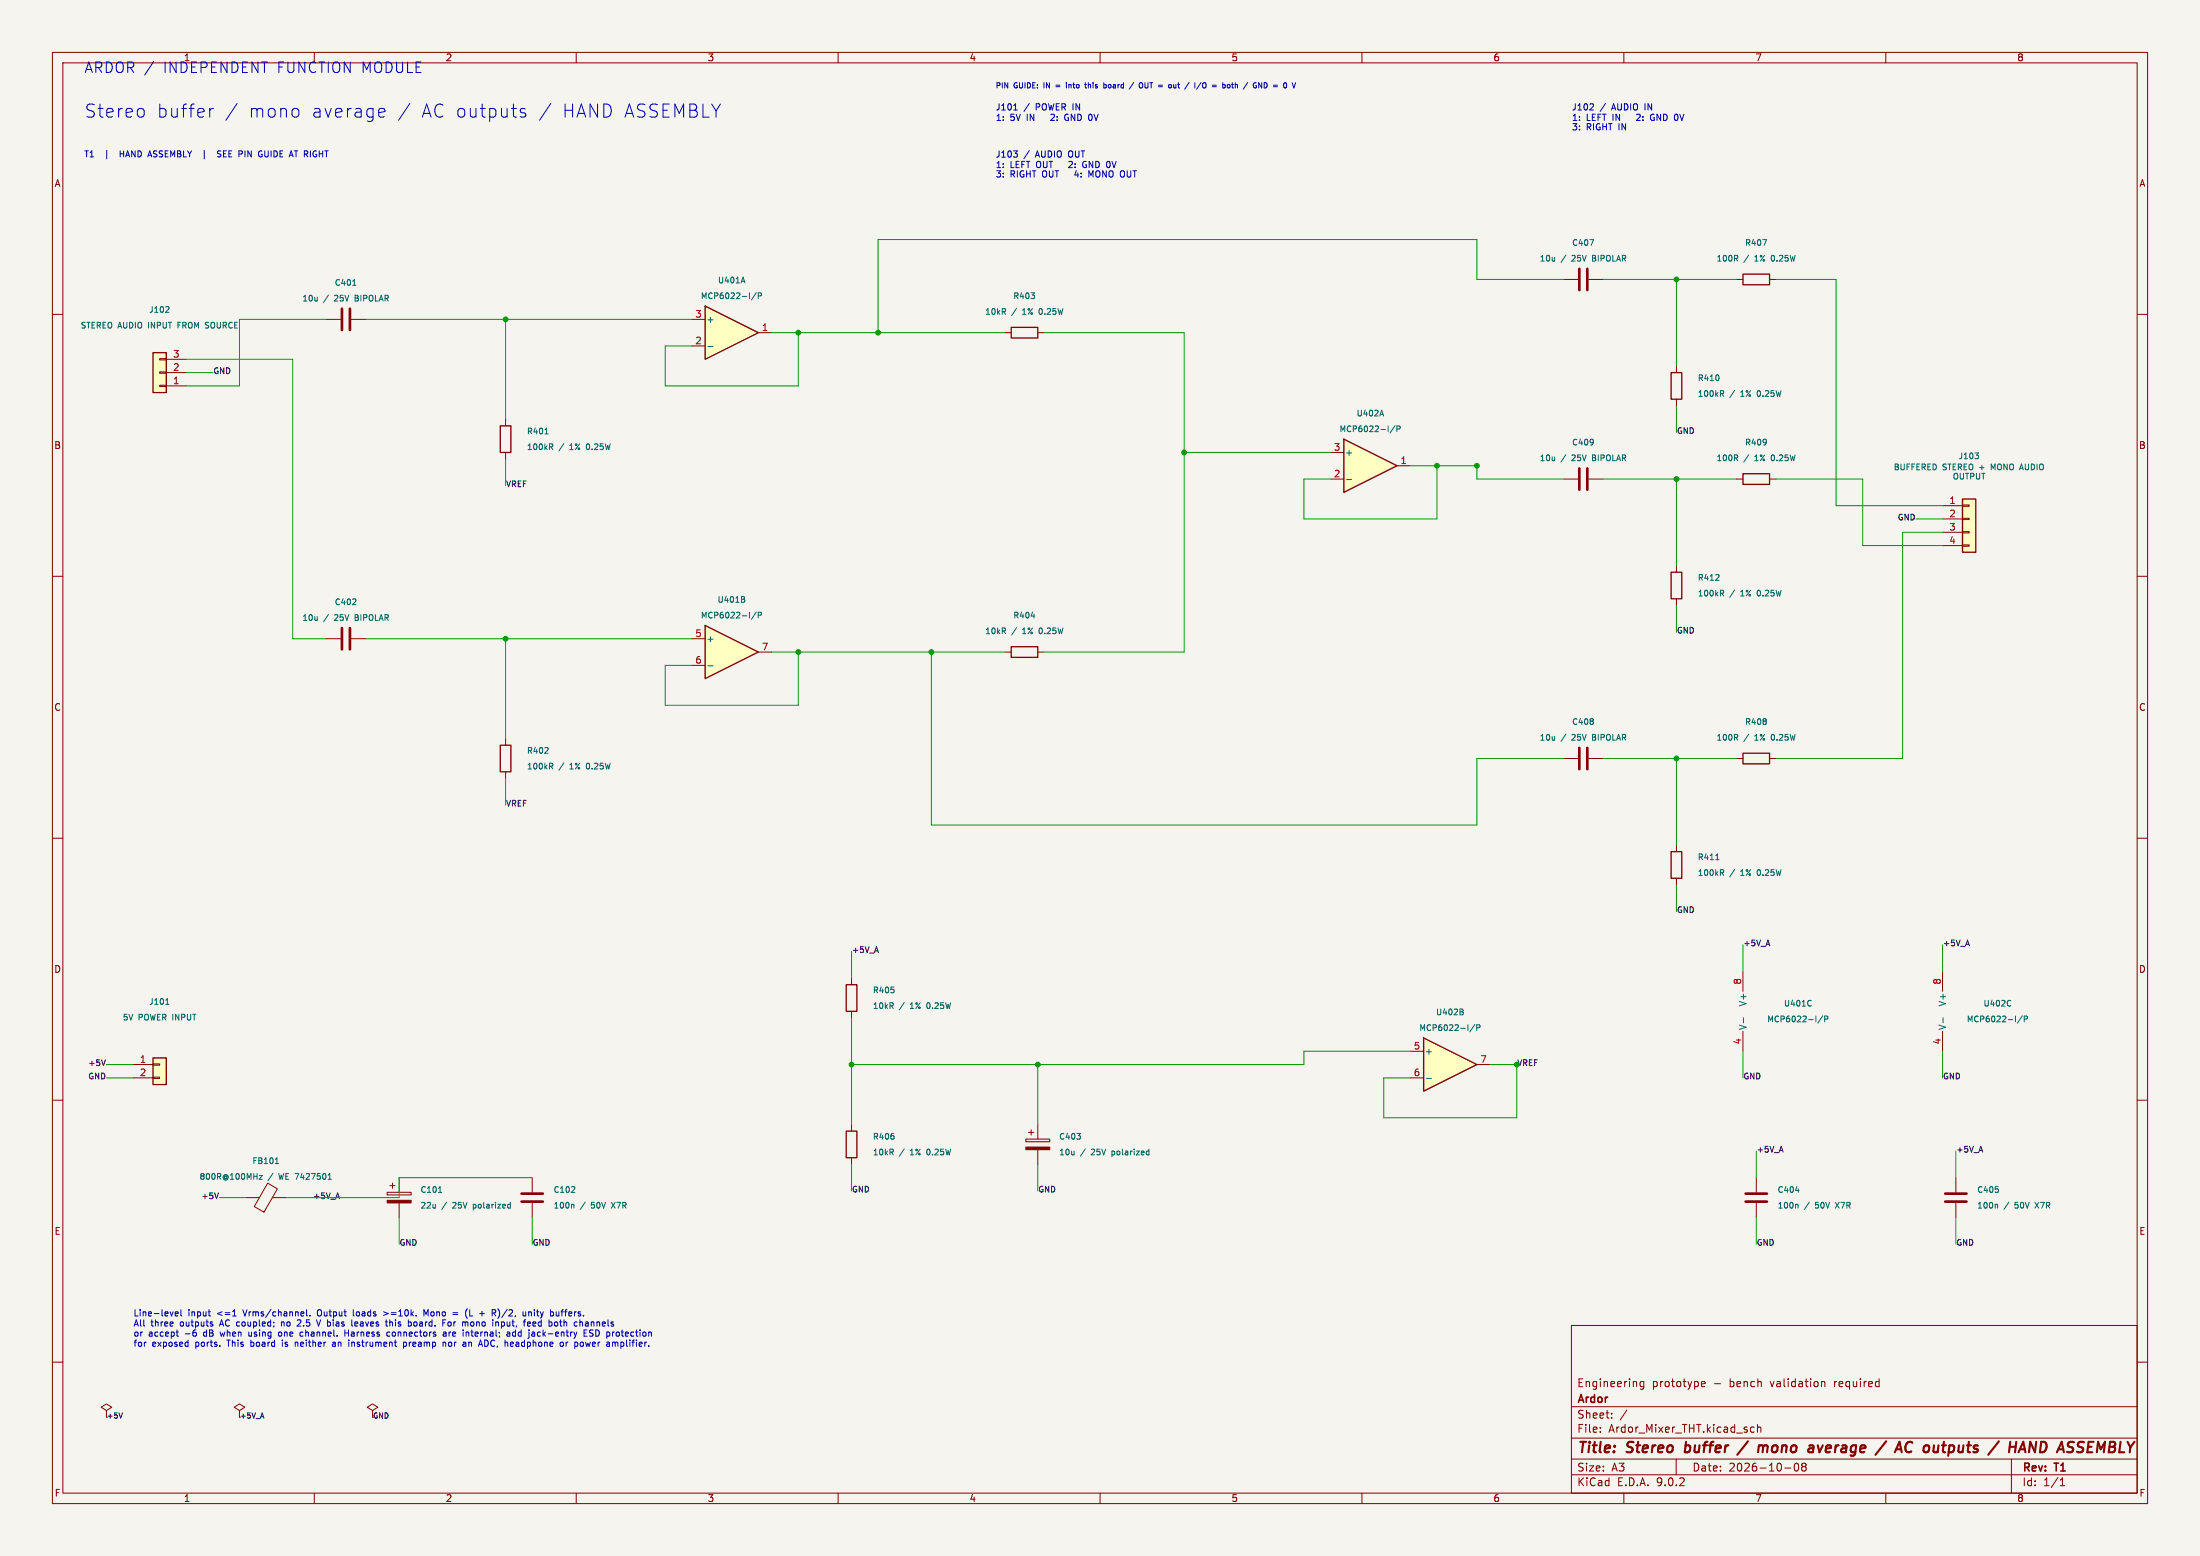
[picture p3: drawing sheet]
<svg xmlns="http://www.w3.org/2000/svg" width="420mm" height="297mm" viewBox="0 0 420 297" stroke-linecap="round" stroke-linejoin="round" font-family="sans-serif">
<path d="M0 0h420v297h-420z" fill="#f5f4ef" stroke="#f5f4ef" stroke-width=".19"/>
<g fill="none" stroke="#840000" stroke-width=".19">
<path d="M10 10h400v277h-400zM12 12h396v273h-396zM60 10v2M110 10v2M160 10v2M210 10v2M260 10v2M310 10v2M360 10v2M10 60h2M408 60h2M10 110h2"/>
<path d="M408 110h2M10 160h2M408 160h2M370.8 185.4v3.8M370.8 196.9v3.8M10 210h2M195.8 217.4h4.6v.5h-4.6zM196.3 216.2h1.1M196.8 215.6v1.1M198.1 214.6v2.8M198.1 219.5v2.7M408 210h2"/>
<path d="M101.6 224.8v2.8M101.6 229.6v2.8M300 253h108v32h-108zM10 260h2M300 278.5h108M300 274.5h108M300 268.5h108M305.5 273.2v.2M305.5 272.5v.1M307.7 270.5v.2M307.7 269.8v.1M310.6 269.1l-1.3 1.9"/>
<path d="M313.8 263.7v1.2l-.3 .3-.3-.1M313.8 263.8l-.4-.1-.3 .3 .1 .6h.6M320 278.5v3M324.8 264.2l.7-.2-.1-.2-.4-.1-.2 .2 .1 .7h.5M334.9 272.5l-.5-.1-.2 .3 .1 .6h.6M335.5 272.5l.2-.1 .4 .1 .1 .9M335.5 271.9v1.5M342.7 279.4l.2-.1a.8 .8 0 0 1 .5 .7 .8 .8 0 0 1-.5 .8l-.2-.2-.2-.4zM344.2 279.9l-.3-.3 .3-.3 .5 .1 .1 .2-.3 .3M344.2 279.9l-.3 .3 .1 .4 .2 .2 .5-.1 .1-.2-.1-.4-.2-.2M344.2 279.9h.3M347.7 263.8l.2-.1 .4 .1 .1 .9"/>
<path d="M347.7 263.7v1M384 278.5v6.5M408 260h2M60 285v2M110 285v2M160 285v2M210 285v2M260 285v2M300 281.5h108M310 285v2M340.7 280.2h1.2M360 285v2"/>
<path d="M393.3 283.6h.9M393.3 282.5l.4-.4v1.5"/>
</g>
<g fill="none" stroke="#840000" stroke-width=".4">
<path d="M321.6 277.1l.2 .1M321.9 275.2l-.3 2M333.7 275.1l-2 2.6M335.9 276l.5-.1 .2 .3M336.6 276.2l-.1 1M337.4 276a.5 .5 0 0 0-.8 .2M347 275.9l.3 1.3 .7-1.3M360.1 275.1l-2.1 2.6M364.7 275.2l.4 .2M364.9 277l-.4 .2M383.7 276.2h1.1M384.9 275.2l-.2 2"/>
<path d="M388.7 275.2l-.2 2M390.2 275.2h-.5l-.3 2 .8-.1"/>
</g>
<g fill="none" stroke="#006464" stroke-width=".19">
<path d="M370.9 194.3v.9M383.7 190.9l.2 .1M383.9 191.9l-.2 .1M386.1 193.9l-1 1.4M386.4 194.5h.6v-.5l-.6-.1v1.1M205.6 216.3h.6l-.3 .5M206.2 216.9v.4M219.2 219.7l.1 .1M219.3 219.3v1.1M109 227.6h.7M109.4 229.9l.2 .1v.6M109.7 226.6v.4"/>
<path d="M219.3 220.4h-.1"/>
</g>
<path d="M195.8 218.9h4.6v.6h-4.6z" fill="#840000" stroke="#840000" stroke-width=".19"/>
<path d="M99.6 227.8h4M99.6 229.4h4" fill="none" stroke="#840000" stroke-width=".51"/>
<path d="M271.8 198.1l10.1 5.1-10.1 5.1z" fill="#ffffc2"/>
<path d="M271.8 198.1l10.1 5.1-10.1 5.1z" fill="none" stroke="#840000" stroke-width=".25"/>
<path d="M269.2 200.7h2.6M269.2 205.7h2.6M281.9 203.2h2.6" fill="none" stroke="#840000" stroke-width=".19"/>
<path d="M279.1 193.1l.2 .2-.2 .4M279.2 192.7l.1 .1-.1 .3M281.5 195.5l-.9 1.5M281.9 196.2l.5-.1 .1-.4-.6-.1v1.1M272.3 205.8h1" fill="none" stroke="#006464" stroke-width=".19"/>
<path d="M374.6 95.3h2.6v10.1h-2.6z" fill="#ffffc2"/>
<path d="M374.6 95.3h2.6v10.1h-2.6z" fill="none" stroke="#840000" stroke-width=".25"/>
<g fill="none" stroke="#840000" stroke-width=".19">
<path d="M370.8 96.5h3.8M370.8 99.1h3.8M374.6 96.4h1.3v.2h-1.3zM374.6 98.9h1.3v.3h-1.3zM370.8 101.6h3.8M370.8 104.1h3.8M374.6 101.5h1.3v.2h-1.3zM374.6 104h1.3v.3h-1.3zM73.9 227.6h4.6v.5h-4.6zM74.4 226.3h1M74.9 225.8v1M76.2 224.8v2.8"/>
<path d="M76.2 229.6v2.8"/>
</g>
<g fill="none" stroke="#006464" stroke-width=".19">
<path d="M361.8 89.1h.4M362.2 89.1l.2 .1M362.2 89.1l.2-.2-.1-.2-.5-.1v1.1M362.9 88.6v.9M363.5 88.6v.9M364.1 89.1h.3M364.6 88.6h-.5v1.1M365 89.1h.4M365.5 88.6h-.5v1.1M365.9 89.1h.4M366.5 88.6h-.6v1.1M366.9 89.2l.6-.1v-.4l-.6-.1v1.1"/>
<path d="M367.2 89.2l.4 .5M368 89.1h.4M368.6 88.6h-.6v1.1M369.7 89.2l-.1-.5-.6-.1v1.1M371.5 88.6h-.4l-.2 .2 .1 .2 .4 .2M371.9 88.6h.6M372.2 88.6v1.1M372.9 89.1h.3M373.2 91.4h.4M373.4 88.6h-.5v1.1M373.9 89.2l.5-.1v-.4l-.5-.1v1.1M374.1 89.2l.4 .5"/>
<path d="M374.3 91.4h.4M375 89.1h.3M375.2 90.3h.6M375.5 88.6h-.5v1.1M375.5 90.3v1.1M376.1 88.6h.1a.37 .37 0 0 1 .4 .3v.4a.37 .37 0 0 1-.3 .4 .37 .37 0 0 1-.4-.4zM376.2 90.9h.5l.1-.4-.6-.2v1.1M377 86.5h.7l-.4 .4M377.3 90.3v.9l.2 .2 .4-.2v-.9M377.6 86.9l.1 .2-.1 .4M377.9 89.3h.9M378.3 90.3h.6"/>
<path d="M378.4 88.8v.9M378.6 90.3v1.1M380.1 89.7v-1.1l.4 .8 .4-.8v1.1M381.5 88.6h.1a.37 .37 0 0 1 .5 .3v.4a.37 .37 0 0 1-.4 .4 .37 .37 0 0 1-.4-.4zM383.2 88.6v1.1l-.7-1.1v1.1M383.8 88.6h.1a.37 .37 0 0 1 .5 .3v.4a.37 .37 0 0 1-.4 .4 .37 .37 0 0 1-.4-.4zM385.5 89.7l.4-1.1 .4 1.1M385.6 89.4h.6M386.6 88.6v.9l.2 .2 .5-.2v-.9M387.8 88.6a.56 .56 0 0 1 .6 .5 .56 .56 0 0 1-.6 .6zM388.9 88.6v1.1M389.5 88.6h.1a.37 .37 0 0 1 .5 .3v.4a.37 .37 0 0 1-.4 .4 .37 .37 0 0 1-.3-.4z"/>
<path d="M83.7 227.6h.6M97.3 229.9h.1M97.4 229.5v1.1M97.4 230.5l-.1 .1"/>
</g>
<path d="M73.9 229.1h4.6v.5h-4.6z" fill="#840000" stroke="#840000" stroke-width=".19"/>
<path d="M134.6 119.4l10.2 5.1-10.2 5z" fill="#ffffc2"/>
<path d="M332.7 90.4h5.1v2.1h-5.1zM134.6 119.4l10.2 5.1-10.2 5zM193 123.4h5.1v2.1h-5.1z" fill="none" stroke="#840000" stroke-width=".25"/>
<path d="M298.4 53.3h2.8M303.3 53.3h2.8M331.5 91.4h1.2M337.8 91.4h1.3M132.1 121.9h2.5M132.1 127h2.5M144.8 124.5h2.5M191.8 124.5h1.2M198.1 124.5h1.3M332.7 185.4v3.8M332.7 196.9v3.8" fill="none" stroke="#840000" stroke-width=".19"/>
<g fill="none" stroke="#006464" stroke-width=".19">
<path d="M303.5 45.7h.7l-.4 1.1M331.4 87.4l.3 .5M331.7 86.9v.4M337.1 83.9v.8M337.2 84.3l-.1 .1M141.9 114.4l.3 .2-.2 .4M142 113.9l.1 .2-.1 .2M144.4 116.8l-1 1.4M144.8 117.4h.5v-.4l-.5-.1v1.1M196.9 117.6h.6M135.1 127.1h1M332.8 194.3v.9"/>
<path d="M345.6 190.9l.2 .1M345.8 191.9l-.2 .1M348 193.9l-1 1.4M348.3 194.5h.6v-.5l-.6-.1v1.1"/>
</g>
<path d="M301.5 51.3v4.1M303 51.3v4.1" fill="none" stroke="#840000" stroke-width=".51"/>
<path d="M29.2 67.3h2.5v7.6h-2.5z" fill="#ffffc2"/>
<path d="M332.7 52.3h5.1v2.1h-5.1zM29.2 67.3h2.5v7.6h-2.5zM319 71.1h2.1v5.1h-2.1z" fill="none" stroke="#840000" stroke-width=".25"/>
<path d="M331.5 53.3h1.2M337.8 53.3h1.3M30.5 73.5h1.2v.3h-1.2zM30.5 71h1.2v.2h-1.2zM30.5 68.5h1.2v.2h-1.2zM31.7 73.7h3.9M31.7 71.1h3.9M31.7 68.6h3.9M320 69.9v1.2M320 76.2v1.3M373.4 224.8v2.8M373.4 229.6v2.8" fill="none" stroke="#840000" stroke-width=".19"/>
<path d="M32.1 58.5l.2 .2-.1 .3-.6 .6h.7M331.4 49.3l.3 .5M331.7 48.8v.4M336.5 45.7h.7l-.4 1.1M328.1 71.8v.7M328.7 75.1l.4 .6M328.9 74.6l.2 .2-.2 .3M381.2 229.9l.2 .1v.6M381.5 227v.5" fill="none" stroke="#006464" stroke-width=".19"/>
<path d="M371.3 227.8h4.1M371.3 229.4h4.1" fill="none" stroke="#840000" stroke-width=".51"/>
<path d="M256.5 83.8l10.2 5.1-10.2 5.1z" fill="#ffffc2"/>
<path d="M193 62.5h5.1v2h-5.1zM256.5 83.8l10.2 5.1-10.2 5.1zM319 109.2h2.1v5.1h-2.1zM332.7 143.8h5.1v2h-5.1zM319 162.6h2.1v5h-2.1zM161.5 215.9h2.1v5.1h-2.1z" fill="none" stroke="#840000" stroke-width=".25"/>
<g fill="none" stroke="#840000" stroke-width=".19">
<path d="M191.8 63.5h1.2M198.1 63.5h1.3M254 86.4h2.5M254 91.4h2.5M266.7 88.9h2.5M298.4 91.4h2.8M303.3 91.4h2.8M320 108v1.2M320 114.3v1.3M62.2 121.9h2.8M67.1 121.9h2.7M331.5 144.8h1.2"/>
<path d="M337.8 144.8h1.3M320 161.3v1.3M320 167.6v1.3M162.6 214.6v1.3M162.6 221v1.2M335.3 224.8v2.8M335.3 229.6v2.8M71.1 269.2l1-.6-1-.6-1 .6 1 .6v1.3"/>
</g>
<g fill="none" stroke="#006464" stroke-width=".19">
<path d="M196.8 55.9h.7l-.4 .4M197.4 56.4v.5M263.8 78.3l.3 1.1M257.1 91.5h.9M266.3 81.2l-.9 1.5M266.7 81.9l.5-.1 .1-.4-.6-.1v1.1M304.1 83.9v.8M304.2 84.3l-.1 .1M67.3 115.4h.7M67.9 114.4v.4M327.5 110.8h.7M328.1 109.8v.3"/>
<path d="M328.7 113.2l.4 .6M328.9 112.7l.2 .2-.2 .3M337.1 137.3v.2M337.1 137.8v.4M331.4 140.8l.3 .5M331.7 140.3v.4M327.5 164.1h.7M328.7 166.6l.4 .5M328.9 166l.2 .2-.2 .4M170.6 216.9v.4M342.8 227.2h.7M343.1 229.9l.2 .1v.6"/>
</g>
<path d="M301.5 89.4v4.1M303 89.4v4.1M65.3 119.9v4.1M66.8 119.9v4.1M333.2 227.8h4.1M333.2 229.4h4.1" fill="none" stroke="#840000" stroke-width=".51"/>
<path d="M29.2 201.9h2.5v5.1h-2.5z" fill="#ffffc2"/>
<path d="M95.5 81.3h2v5.1h-2zM95.5 142.2h2v5.1h-2zM161.5 188h2.1v5h-2.1zM29.2 201.9h2.5v5.1h-2.5z" fill="none" stroke="#840000" stroke-width=".25"/>
<g fill="none" stroke="#840000" stroke-width=".19">
<path d="M62.2 61h2.8M67.1 61h2.7M96.5 80v1.3M96.5 86.4v1.2M96.5 141v1.2M96.5 147.3v1.3M298.4 144.8h2.8M303.3 144.8h2.8M162.6 186.7v1.3M162.6 193v1.3M25.4 203.2h3.8M25.4 205.7h3.8"/>
<path d="M29.2 203.1h1.3v.2h-1.3zM29.2 205.6h1.3v.3h-1.3zM20.3 269.2l1-.6-1-.6-1 .6 1 .6v1.3M45.7 269.2l1-.6-1-.6-1 .6 1 .6v1.3"/>
</g>
<g fill="none" stroke="#006464" stroke-width=".19">
<path d="M67.3 54.5h.7M104 82.8h.6M105.2 85.3l.3 .5M105.3 84.7l.2 .2-.2 .4M304.1 137.3v.2M304.1 137.8v.4M104 143.8h.6M104.6 142.8v.4M105.2 146.3l.3 .5M105.3 145.7l.2 .2-.2 .4M31.6 191.7h.7M31.8 190.8l.1-.2v1.1"/>
<path d="M170.6 188.9v.5"/>
</g>
<path d="M65.3 58.9v4.1M66.8 58.9v4.1M301.5 142.7v4.1M303 142.7v4.1" fill="none" stroke="#840000" stroke-width=".51"/>
<path d="M134.6 58.4l10.2 5.1-10.2 5.1z" fill="#ffffc2"/>
<path d="M134.6 58.4l10.2 5.1-10.2 5.1z" fill="none" stroke="#840000" stroke-width=".25"/>
<path d="M132.1 61h2.5M132.1 66h2.5M144.8 63.5h2.5M47 228.6h2.5M51.1 225.8l1.9 1.1-2.6 4.5-1.9-1.1zM52 228.6h2.6" fill="none" stroke="#840000" stroke-width=".19"/>
<path d="M141.8 52.9l.4 1.1M144.4 55.8l-1 1.5M144.8 56.5l.5-.1v-.4l-.5-.1v1.1M135.1 66.1h1M49.5 224.4h.6l-.6 .7h.6M52.6 222.1h.6M52.8 221.2l.1-.2v1.1M62.6 225.1h.7M62.8 224.2l.2-.2v1.1" fill="none" stroke="#006464" stroke-width=".19"/>
<path d="M20.1 202.3l-.4 1.1M41.7 227.7l-.4 1.1M23.4 269.7l-.4 1" fill="none" stroke="#0f0f0f" stroke-width=".19"/>
<g fill="none" stroke="#009600" stroke-width=".19">
<path d="M298.4 53.3h-16.5v-7.6h-114.3v17.8M306.1 53.3h25.4M320 53.3v16.6M339.1 53.3h11.4v43.2h20.3M35.6 71.1h5M35.6 68.6h20.3v53.3h6.3M62.2 61h-16.5v12.7h-10.1M69.8 61h62.3M96.5 61v19M147.3 63.5h44.5M152.4 63.5v10.2h-25.4v-7.7h5.1M199.4 63.5h26.7v61h-26.7"/>
<path d="M320 77.5v5.1M96.5 87.6v5.1M226.1 86.4h27.9M269.2 88.9h12.7v2.5h16.5M274.3 88.9v10.2h-25.4v-7.7h5.1M306.1 91.4h25.4M320 91.4v16.6M339.1 91.4h16.5v12.7h15.2M365.8 99.1h5M320 115.6v5.1M370.8 101.6h-7.6v43.2h-24.1M69.8 121.9h62.3"/>
<path d="M96.5 121.9v19.1M147.3 124.5h44.5M152.4 124.5v10.1h-25.4v-7.6h5.1M177.8 124.5v33h104.1v-12.7h16.5M96.5 148.6v5.1M306.1 144.8h25.4M320 144.8v16.5M320 168.9v5.1M162.6 181.6v5.1M162.6 194.3v20.3M332.7 180.3v5.1M370.8 180.3v5.1"/>
<path d="M20.3 203.2h5.1M20.3 205.7h5.1M198.1 203.2v11.4M269.2 200.7h-20.3v2.5h-86.3M284.5 203.2h5.1v10.2h-25.4v-7.7h5M332.7 200.7v5M335.3 219.7v5.1M370.8 200.7v5M373.4 219.7v5.1M41.9 228.6h5.1M76.2 232.4v5.1M101.6 224.8h-25.4v3.8h-21.6"/>
<path d="M101.6 232.4v5.1M162.6 222.2v5.1M198.1 222.2v5.1M335.3 232.4v5.1M373.4 232.4v5.1"/>
</g>
<g fill="none" stroke="#0000c2" stroke-width=".19">
<path d="M29.3 11.7l-1.7 2.6M45.3 19.7l-2.2 3.3M78.2 19.7l-2.1 3.3M105.1 19.7l-2.1 3.3M201.6 16.3h.7M201.6 16.6h.7M203.6 15.8v.1M203.6 16.1v.7M207.1 16.1h.3M207.2 15.8v.8l.2 .2M210.7 16.2l.3-.1 .2 .2-.1 .4h-.4M216.4 15.7l-.8 1.3"/>
<path d="M218 15.8l.1 .3-.1 .6M218.6 15.8v.8l.4 .2M224.5 16.1v.7M224.5 16.7l-.2 .1M224.8 16.1h.4M227 15.7l-.9 1.3M228.1 15.8v1M229.6 15.9l.4-.1 .2 .3-.1 .6-.3 .1-.2-.2M233.4 16.2l.3-.1 .2 .2-.1 .4h-.4M233.4 15.8v1M234.3 16.2h.5M235.1 16.1h.4"/>
<path d="M235.2 15.8v.8M235.8 16.2h.4v.6M235.8 15.8v1M239.7 16.4h.2v.3l-.2 .1M239.7 15.8h.1M240.3 16.8v-1l.6 1M241.9 16v.6M304.1 19.9l.1 .4-.7 .7h.7M22.9 28.8v1.1M22.9 29.3h.7M27.3 20.8l.2 .4v.7l-.2 .3M39 28.7v1.6"/>
<path d="M40 20.7v1.7M40.7 20.7a.64 .64 0 0 0-.7 .5M42.2 28.9l-.5-.1-.2 .2 .1 .3 .5 .2v.3l-.6 .1M42.7 29.3h.3M43.2 28.8h-.5v1.1h.5M50.6 29.8l.5 .1M56.9 20.9l.2 .3-.2 .9M72.6 20.7l.8 .1 .1 .5-1.2 .2M73.4 22.2l-.8 .2M100.3 20.8l-.6-.1-.4 .4 .1 .3 .9 .2 .1 .3-.1 .3-.3 .2-.7-.2M193.5 28.8h.7l-.4 .5M193.5 21h.7"/>
<path d="M194.1 29.3l.1 .2-.1 .4M201.2 22.3l-.6 .7h.7M203.4 22a.62 .62 0 0 0 .4 1M204.7 31.3l-.7 .7h.7M205.5 32.5l-.3 .9h.7M206.8 31a.62 .62 0 0 0 .4 1M208.7 32.6l-.4 .9-.4-.9v1.2M313.1 22.3l-.7 .7h.7M315.2 22a.62 .62 0 0 0 .4 1M33 250.4l-.2 .8M33.4 250.8l.6-.1v-.3h-.4l-.2 .2 .1 .5h.5M33.6 254.3h.5"/>
<path d="M33.8 254.9l.3 .2M34.5 250v1l.2 .2M35.8 256.2h.1M35.9 255.8v1.2M35.9 256.9l-.1 .1M37.4 254.4l.1 .4-.1 .2M39.7 250.4h.5M40.1 251.2h.1M40.5 252.7l.1 .2-.1 .2M40.5 252.3l.1 .1M42 254.3l.2 .8M44.4 251.2h.7"/>
<path d="M44.6 250.2l.2-.2v1.2M47.5 254.3v.6l.3 .2M53.7 254.3h-.3l-.2 .2 .1 .5h.4M53.7 252.3v.8M53.9 256.2v.8M54.1 252.3l-.4 .1M56.4 256.2v.8M56.8 256.2l-.4 .1M57.4 254.3h.4M57.4 255h.4M57.4 252.4l-.7 .7h.7M57.8 250.4l.2 .3-.6 .1"/>
<path d="M58 251.1l-.2 .1M58.5 250v1l.2 .2M59.2 251.1v.1M60.4 251.9l.4 1.2 .4-1.2M60.6 250.2v.8M63.5 256.2h.5v.8M64 256.5l-.6 .2 .2 .3 .4-.1M65.8 253.9v1.2M65.8 254.4h.7M66.5 253.9v1.2M66.6 255.8v.1M67.2 256.2v.8"/>
<path d="M67.4 250v1l.2 .2M67.5 256.2l-.3 .1M68.3 252.5l-.2-.2-.4 .2 .1 .6h.4M68.3 252.6l-.6 .1M73.2 250.4l.9 .3-.9 .4M73.9 254.9l.5 .1M74.4 254.3l-.5 .1M74.4 252.4h.5v.7M74.4 251.9v1.2M75 254.3l-.1 .2 .1 .5M77 256.2h.4l.2 .2-.1 .5h-.5M77 256.2v1.2"/>
<path d="M79.5 252.4l-.3-.1-.2 .2 .1 .6h.4M81.7 250l-.4 .8-.4-.8v1.2M84.6 254.3h.5l.1 .8M84.8 256.2l.3 .2v.6M85.2 254.5l-.6 .3 .2 .3 .4-.1M85.6 252.4l.3-.1 .2 .2v.4l-.2 .2-.4-.2zM85.7 254.3v.8M86 254.3l-.3 .2M86 256.2l-.4 .2 .1 .5 .3 .1M86.5 250.6h.9M86.5 250.9h.9M89.2 249.8l-.3 .8"/>
<path d="M89.3 254.3l.2 .1v.7M89.5 256.2v.8M89.7 250v1.2h.5M89.9 254.3h.5M90 256.2l-.5 .1M90.1 252.3l-.3 .2v.4l.3 .2h.3M91.3 257l.4-1.2 .4 1.2M92.5 255.8v1.2l.5-.1 .2-.4M93.2 256.1v.2M94.6 250.2l-.2-.2h-.4v1.2M95 249.8a1.38 1.38 0 0 1 0 1.8M95.7 252.3v1.2"/>
<path d="M96.2 252.4l.1 .1M96.3 252.9l-.2 .2h-.4M96.8 254.9l.1 .2 .4-.1M97.3 254.5l-.5 .3M97.3 254.4v.7M97.9 254.4v.5l.5 .1M98.4 253.9v1.2M100.4 251.1l-.4 .1M100.4 250.4v.8M100.9 250.5l.5-.1v.8M100.9 250.4v.8M101.2 252.4l.1 .2-.6 .1"/>
<path d="M101.7 252.5l.1 .6h.4M102.3 252.5v.1l-.6 .1M102.8 254.3l-.2 .2v.3l.2 .3M106.2 250.4v.7h.5M106.7 250.4v.8M106.8 252.3h.5M107 251.9v1l.3 .2M108.1 256.2v.8M108.1 256.3v.1M111.5 254.4h.4M111.8 256.2l.2 .8 .2-.6M111.8 252.4h.4l.1 .7"/>
<path d="M112.1 253.9h-.6v1.2h.6M112.3 252.6l-.6 .2 .2 .3h.4M112.5 254.1l.1 .3 .6 .3-.2 .4-.5-.1M118 256.4v.6"/>
</g>
<g fill="#009600" stroke="#009600" stroke-width=".19">
<circle cx="96.5" cy="121.9" r=".46"/>
<circle cx="96.5" cy="61" r=".46"/>
<circle cx="152.4" cy="63.5" r=".46"/>
<circle cx="167.6" cy="63.5" r=".46"/>
<circle cx="152.4" cy="124.5" r=".46"/>
<circle cx="177.8" cy="124.5" r=".46"/>
<circle cx="320" cy="91.4" r=".46"/>
<circle cx="281.9" cy="88.9" r=".46"/>
<circle cx="274.3" cy="88.9" r=".46"/>
<circle cx="226.1" cy="86.4" r=".46"/>
<circle cx="320" cy="53.3" r=".46"/>
<circle cx="320" cy="144.8" r=".46"/>
<circle cx="162.6" cy="203.2" r=".46"/>
<circle cx="198.1" cy="203.2" r=".46"/>
</g>
<g font-size="3.5" fill="#0000c2">
<text x="16" y="22.7">Stereo</text>
<text x="29.8" y="22.7">buffer</text>
<text x="47.2" y="22.7">mono</text>
<text x="59.2" y="22.7">average</text>
<text x="80" y="22.7">AC outputs</text>
<text x="106.8" y="22.7">HAND ASSEMBLY</text>
</g>
<g font-size="2.8" fill="#0000c2">
<text x="16" y="14.2">ARDOR /</text>
<text x="31.1" y="14.2">INDEPENDENT FUNCTION MODULE</text>
</g>
<g font-size="2.8" fill="#840000">
<text x="301" y="277.9">Title:</text>
<text x="310.6" y="277.9">Stereo</text>
<text x="322.5" y="277.9">buffer</text>
<text x="333.7" y="277.9">/</text>
<text x="338.1" y="277.9">mono</text>
<text x="348.5" y="277.9">average</text>
<text x="362.5" y="277.9">/</text>
<text x="366.9" y="277.9">AC outputs</text>
<text x="386.4" y="277.9">/</text>
<text x="390.8" y="277.9">HAND</text>
<text x="401" y="277.9">ASSEMBLY</text>
</g>
<g font-size="2.1" fill="#840000">
<text x="301" y="268.2">Ardor</text>
<text x="301" y="265">Engineering</text>
<text x="315.4" y="265">prototype</text>
<text x="327.2" y="265">-</text>
<text x="330.3" y="265">bench</text>
<text x="338.3" y="265">validation</text>
<text x="350.6" y="265">required</text>
<text x="301" y="273.7">File:</text>
<text x="301" y="271">Sheet:</text>
<text x="307.1" y="273.7">Ardor_Mixer_THT.kicad_sch</text>
<text x="301" y="281.1">Size:</text>
<text x="307.6" y="281.1">A3</text>
<text x="323" y="281.1">Date:</text>
<text x="330" y="281.1">2026-10-08</text>
<text x="386" y="281.3">Rev:</text>
<text x="392.4" y="281.3">T1</text>
<text x="301" y="283.9">KiCad</text>
<text x="308.7" y="283.9">E.D.A.</text>
<text x="316.3" y="283.9">9.0.2</text>
<text x="386" y="283.9">Id:</text>
<text x="390.1" y="283.9">1/1</text>
</g>
<text font-size="1.8" fill="#0000c2" x="35" y="11.9">1</text>
<g font-size="1.8" fill="#840000">
<text x="85" y="11.9">2</text>
<text x="135" y="11.9">3</text>
<text x="185" y="11.9">4</text>
<text x="235" y="11.9">5</text>
<text x="285" y="11.9">6</text>
<text x="335" y="11.9">7</text>
<text x="385" y="11.9">8</text>
<text x="10.3" y="35.9">A</text>
<text x="408.3" y="35.9">A</text>
<text x="10.3" y="85.9">B</text>
<text x="408.2" y="85.9">B</text>
<text x="10.3" y="135.9">C</text>
<text x="408.2" y="135.9">C</text>
<text x="10.3" y="185.9">D</text>
<text x="408.2" y="185.9">D</text>
<text x="10.3" y="235.9">E</text>
<text x="408.3" y="235.9">E</text>
<text x="10.3" y="285.9">F</text>
<text x="35" y="286.9">1</text>
<text x="85" y="286.9">2</text>
<text x="135" y="286.9">3</text>
<text x="185" y="286.9">4</text>
<text x="235" y="286.9">5</text>
<text x="285" y="286.9">6</text>
<text x="335" y="286.9">7</text>
<text x="385" y="286.9">8</text>
<text x="408.3" y="285.9">F</text>
</g>
<g font-size="1.8" fill="#a90000">
<text x="132.6" y="60.7">3</text>
<text x="132.6" y="65.8">2</text>
<text x="145.3" y="63.2">1</text>
<text x="32.9" y="70.9">2</text>
<text x="32.9" y="68.3">3</text>
<text x="32.9" y="73.4">1</text>
<text x="254.6" y="86.1">3</text>
<text x="267.3" y="88.6">1</text>
<text x="254.6" y="91.2">2</text>
<text x="372" y="96.3">1</text>
<text x="372" y="98.8">2</text>
<text x="372" y="101.3">3</text>
<text x="372" y="103.9">4</text>
<text x="132.6" y="121.7">5</text>
<text x="145.3" y="124.2">7</text>
<text x="132.6" y="126.7">6</text>
<text x="332.5" y="188" transform="rotate(-90 332.5 188)">8</text>
<text x="370.6" y="188" transform="rotate(-90 370.6 188)">8</text>
<text x="26.6" y="202.9">1</text>
<text x="269.8" y="200.4">5</text>
<text x="282.5" y="202.9">7</text>
<text x="332.5" y="199.5" transform="rotate(-90 332.5 199.5)">4</text>
<text x="370.6" y="199.5" transform="rotate(-90 370.6 199.5)">4</text>
<text x="26.6" y="205.5">2</text>
<text x="269.8" y="205.5">6</text>
</g>
<g font-size="1.8" fill="#006464">
<text x="134.7" y="61.8">+</text>
<text x="256.7" y="87.2">+</text>
<text x="134.7" y="122.8">+</text>
<text x="333.6" y="196.7" transform="rotate(-90 333.6 196.7)">V-</text>
<text x="333.6" y="192.2" transform="rotate(-90 333.6 192.2)">V+</text>
<text x="371.7" y="196.7" transform="rotate(-90 371.7 196.7)">V-</text>
<text x="371.7" y="192.2" transform="rotate(-90 371.7 192.2)">V+</text>
<text x="271.9" y="201.5">+</text>
</g>
<g font-size="1.7" fill="#0000c2">
<text x="190" y="23.4">1:</text>
<text x="190" y="21.4">J101</text>
<text x="192.8" y="23.4">5V</text>
<text x="195.5" y="21.4">/</text>
<text x="196.1" y="23.4">IN</text>
<text x="197.9" y="21.4">POWER IN</text>
<text x="201.4" y="23.4">2:</text>
<text x="204.2" y="23.4">GND 0V</text>
<text x="300" y="23.4">1:</text>
<text x="300" y="21.4">J102</text>
<text x="302.8" y="23.4">LEFT IN</text>
<text x="305.5" y="21.4">/</text>
<text x="307.9" y="21.4">AUDIO IN</text>
<text x="313.2" y="23.4">2:</text>
<text x="316" y="23.4">GND 0V</text>
<text x="300" y="25.2">3:</text>
<text x="302.8" y="25.2">RIGHT IN</text>
<text x="190" y="32.4">1:</text>
<text x="190" y="30.4">J103</text>
<text x="190" y="34.2">3:</text>
<text x="192.8" y="32.4">LEFT OUT</text>
<text x="192.8" y="34.2">RIGHT OUT</text>
<text x="195.5" y="30.4">/</text>
<text x="197.9" y="30.4">AUDIO OUT</text>
<text x="204.8" y="32.4">2:</text>
<text x="205.9" y="34.2">4:</text>
<text x="207.6" y="32.4">GND 0V</text>
<text x="208.8" y="34.2">MONO OUT</text>
<text x="25.4" y="251.6">Line-level</text>
<text x="35.9" y="251.6">input</text>
<text x="41.5" y="251.6">&lt;=1</text>
<text x="46.8" y="251.6">Vrms/channel.</text>
<text x="61.1" y="251.6">Output</text>
<text x="68.1" y="251.6">loads</text>
<text x="74.1" y="251.6">&gt;=10k.</text>
<text x="82.1" y="251.6">Mono</text>
<text x="87.8" y="251.6">=</text>
<text x="90.4" y="251.6">(L</text>
<text x="93.3" y="251.6">+</text>
<text x="96" y="251.6">R)/2,</text>
<text x="102.1" y="251.6">unity</text>
<text x="107.5" y="251.6">buffers.</text>
<text x="25.4" y="253.5">All</text>
<text x="25.4" y="255.5">or</text>
<text x="25.4" y="257.4">for</text>
<text x="28.4" y="255.5">accept</text>
<text x="28.8" y="253.5">three</text>
<text x="29" y="257.4">exposed</text>
<text x="34.5" y="253.5">outputs</text>
<text x="35.4" y="255.5">-6</text>
<text x="37.4" y="257.4">ports.</text>
<text x="39.2" y="255.5">dB</text>
<text x="42.3" y="253.5">AC coupled;</text>
<text x="42.6" y="255.5">when</text>
<text x="43.7" y="257.4">This</text>
<text x="48.2" y="255.5">using</text>
<text x="48.4" y="257.4">board</text>
<text x="54.1" y="255.5">one</text>
<text x="54.4" y="253.5">no</text>
<text x="54.6" y="257.4">is</text>
<text x="57.3" y="257.4">neither</text>
<text x="57.7" y="253.5">2.5</text>
<text x="58.5" y="255.5">channel.</text>
<text x="61.7" y="253.5">V bias</text>
<text x="64.6" y="257.4">an</text>
<text x="67.2" y="255.5">Harness</text>
<text x="67.9" y="257.4">instrument</text>
<text x="68.7" y="253.5">leaves</text>
<text x="75.5" y="255.5">connectors</text>
<text x="75.5" y="253.5">this</text>
<text x="78.6" y="257.4">preamp</text>
<text x="80" y="253.5">board.</text>
<text x="86.4" y="257.4">nor</text>
<text x="86.4" y="255.5">are</text>
<text x="86.7" y="253.5">For</text>
<text x="90.4" y="257.4">an</text>
<text x="90.4" y="255.5">internal;</text>
<text x="90.7" y="253.5">mono</text>
<text x="93.7" y="257.4">ADC, headphone</text>
<text x="96.7" y="253.5">input,</text>
<text x="99" y="255.5">add</text>
<text x="102.9" y="253.5">feed</text>
<text x="103.4" y="255.5">jack-entry</text>
<text x="107.9" y="253.5">both</text>
<text x="109.6" y="257.4">or</text>
<text x="112.6" y="257.4">power</text>
<text x="113" y="253.5">channels</text>
<text x="114.2" y="255.5">ESD protection</text>
<text x="118.9" y="257.4">amplifier.</text>
</g>
<g font-size="1.6" fill="#0000c2">
<text x="16" y="30.4">T1</text>
<text x="20.2" y="30.4">|</text>
<text x="23.5" y="30.4">HAND ASSEMBLY</text>
<text x="43.2" y="30.4">SEE PIN</text>
<text x="51.5" y="30.4">GUIDE</text>
<text x="57.7" y="30.4">AT RIGHT</text>
</g>
<g font-size="1.5" fill="#006464">
<text x="300" y="47.1">C407</text>
<text x="333" y="47.1">R407</text>
<text x="293.8" y="50.1">10u</text>
<text x="298" y="50.1">/</text>
<text x="300.2" y="50.1">25V</text>
<text x="304.3" y="50.1">BIPOLAR</text>
<text x="327.6" y="50.1">100R</text>
<text x="332.9" y="50.1">/</text>
<text x="335.1" y="50.1">1%</text>
<text x="338.5" y="50.1">0.25W</text>
<text x="28.4" y="59.9">J102</text>
<text x="57.6" y="57.7">10u</text>
<text x="61.8" y="57.7">/</text>
<text x="63.8" y="54.7">C401</text>
<text x="64" y="57.7">25V</text>
<text x="68.1" y="57.7">BIPOLAR</text>
<text x="133.7" y="57.3">MCP6022-I/P</text>
<text x="137" y="54.3">U401A</text>
<text x="193.3" y="57.3">R403</text>
<text x="15.3" y="62.9">STEREO AUDIO</text>
<text x="28.5" y="62.9">INPUT</text>
<text x="34.3" y="62.9">FROM SOURCE</text>
<text x="188" y="60.3">10kR</text>
<text x="193.1" y="60.3">/</text>
<text x="195.4" y="60.3">1%</text>
<text x="198.7" y="60.3">0.25W</text>
<text x="324" y="72.9">R410</text>
<text x="324" y="75.9">100kR</text>
<text x="330.2" y="75.9">/</text>
<text x="332.5" y="75.9">1%</text>
<text x="335.8" y="75.9">0.25W</text>
<text x="100.5" y="83.1">R401</text>
<text x="255.6" y="82.7">MCP6022-I/P</text>
<text x="258.9" y="79.7">U402A</text>
<text x="100.5" y="86.1">100kR</text>
<text x="106.7" y="86.1">/</text>
<text x="108.9" y="86.1">1%</text>
<text x="112.3" y="86.1">0.25W</text>
<text x="293.8" y="88.2">10u</text>
<text x="298" y="88.2">/</text>
<text x="300" y="85.2">C409</text>
<text x="300.2" y="88.2">25V</text>
<text x="304.3" y="88.2">BIPOLAR</text>
<text x="327.6" y="88.2">100R</text>
<text x="332.9" y="88.2">/</text>
<text x="333" y="85.2">R409</text>
<text x="335.1" y="88.2">1%</text>
<text x="338.5" y="88.2">0.25W</text>
<text x="373.8" y="87.8">J103</text>
<text x="357.8" y="90.8">BUFFERED</text>
<text x="367.2" y="90.8">STEREO +</text>
<text x="324" y="111">R412</text>
<text x="57.6" y="118.7">10u</text>
<text x="61.8" y="118.7">/</text>
<text x="63.8" y="115.7">C402</text>
<text x="64" y="118.7">25V</text>
<text x="68.1" y="118.7">BIPOLAR</text>
<text x="133.7" y="118.2">MCP6022-I/P</text>
<text x="136.9" y="115.2">U401B</text>
<text x="193.3" y="118.2">R404</text>
<text x="324" y="114">100kR</text>
<text x="330.2" y="114">/</text>
<text x="332.5" y="114">1%</text>
<text x="335.8" y="114">0.25W</text>
<text x="188" y="121.2">10kR</text>
<text x="193.1" y="121.2">/</text>
<text x="195.4" y="121.2">1%</text>
<text x="198.7" y="121.2">0.25W</text>
<text x="293.8" y="141.6">10u</text>
<text x="298" y="141.6">/</text>
<text x="300" y="138.6">C408</text>
<text x="300.2" y="141.6">25V</text>
<text x="304.3" y="141.6">BIPOLAR</text>
<text x="327.6" y="141.6">100R</text>
<text x="332.9" y="141.6">/</text>
<text x="333" y="138.6">R408</text>
<text x="335.1" y="141.6">1%</text>
<text x="338.5" y="141.6">0.25W</text>
<text x="100.5" y="144.1">R402</text>
<text x="100.5" y="147.1">100kR</text>
<text x="106.7" y="147.1">/</text>
<text x="108.9" y="147.1">1%</text>
<text x="112.3" y="147.1">0.25W</text>
<text x="324" y="164.4">R411</text>
<text x="324" y="167.4">100kR</text>
<text x="330.2" y="167.4">/</text>
<text x="332.5" y="167.4">1%</text>
<text x="335.8" y="167.4">0.25W</text>
<text x="28.4" y="192">J101</text>
<text x="166.5" y="189.8">R405</text>
<text x="23.3" y="195">5V</text>
<text x="26.4" y="195">POWER INPUT</text>
<text x="166.5" y="192.8">10kR</text>
<text x="171.7" y="192.8">/</text>
<text x="173.9" y="192.8">1%</text>
<text x="177.3" y="192.8">0.25W</text>
<text x="270.8" y="197">MCP6022-I/P</text>
<text x="274" y="194">U402B</text>
<text x="337.3" y="195.3">MCP6022-I/P</text>
<text x="340.5" y="192.3">U401C</text>
<text x="375.4" y="195.3">MCP6022-I/P</text>
<text x="378.6" y="192.3">U402C</text>
<text x="166.5" y="217.7">R406</text>
<text x="166.5" y="220.7">10kR</text>
<text x="171.7" y="220.7">/</text>
<text x="173.9" y="220.7">1%</text>
<text x="177.3" y="220.7">0.25W</text>
<text x="202.1" y="217.7">C403</text>
<text x="202.1" y="220.7">10u</text>
<text x="206.3" y="220.7">/</text>
<text x="208.5" y="220.7">25V</text>
<text x="212.6" y="220.7">polarized</text>
<text x="38" y="225.4">800R@100MHz</text>
<text x="48.1" y="222.4">FB101</text>
<text x="51.2" y="225.4">/</text>
<text x="53.4" y="225.4">WE 7427501</text>
<text x="80.2" y="227.9">C101</text>
<text x="105.6" y="227.9">C102</text>
<text x="339.3" y="227.9">C404</text>
<text x="377.4" y="227.9">C405</text>
<text x="80.2" y="230.9">22u</text>
<text x="84.3" y="230.9">/</text>
<text x="86.6" y="230.9">25V</text>
<text x="90.7" y="230.9">polarized</text>
<text x="105.6" y="230.9">100n</text>
<text x="110.8" y="230.9">/</text>
<text x="113" y="230.9">50V</text>
<text x="117.1" y="230.9">X7R</text>
<text x="339.3" y="230.9">100n</text>
<text x="344.5" y="230.9">/</text>
<text x="346.7" y="230.9">50V</text>
<text x="350.8" y="230.9">X7R</text>
<text x="377.4" y="230.9">100n</text>
<text x="382.6" y="230.9">/</text>
<text x="384.8" y="230.9">50V</text>
<text x="388.9" y="230.9">X7R</text>
</g>
<g font-size="1.5" fill="#0f0f0f">
<text x="40.6" y="71.6">GND</text>
<text x="320" y="83">GND</text>
<text x="96.5" y="93.2">VREF</text>
<text x="362.2" y="99.5">GND</text>
<text x="320" y="121.1">GND</text>
<text x="96.5" y="154.1">VREF</text>
<text x="320" y="174.5">GND</text>
<text x="162.6" y="182.1">+5V_A</text>
<text x="332.7" y="180.8">+5V_A</text>
<text x="370.8" y="180.8">+5V_A</text>
<text x="16.7" y="203.7">+5V</text>
<text x="16.7" y="206.2">GND</text>
<text x="332.7" y="206.2">GND</text>
<text x="370.8" y="206.2">GND</text>
<text x="335.3" y="220.2">+5V_A</text>
<text x="373.4" y="220.2">+5V_A</text>
<text x="162.6" y="227.8">GND</text>
<text x="198.1" y="227.8">GND</text>
<text x="38.3" y="229.1">+5V</text>
<text x="59.7" y="229.1">+5V_A</text>
<text x="76.2" y="238">GND</text>
<text x="101.6" y="238">GND</text>
<text x="335.3" y="238">GND</text>
<text x="373.4" y="238">GND</text>
</g>
<text font-size="1.5" fill="#009600" x="289.6" y="203.7">VREF</text>
<g font-size="1.4" fill="#0000c2">
<text x="190" y="17.2">PIN</text>
<text x="193.5" y="17.2">GUIDE:</text>
<text x="199.5" y="17.2">IN</text>
<text x="204.3" y="17.2">into</text>
<text x="208.1" y="17.2">this</text>
<text x="211.9" y="17.2">board</text>
<text x="217.2" y="17.2">/</text>
<text x="219.2" y="17.2">OUT =</text>
<text x="225.4" y="17.2">out</text>
<text x="228.8" y="17.2">/</text>
<text x="230.8" y="17.2">I/O</text>
<text x="234.4" y="17.2">=</text>
<text x="236.7" y="17.2">both</text>
<text x="241" y="17.2">/</text>
<text x="243.1" y="17.2">GND =</text>
</g>
<g font-size="1.4" fill="#0f0f0f">
<text x="20.3" y="271">+5V</text>
<text x="45.7" y="271">+5V_A</text>
<text x="71.1" y="271">GND</text>
</g>
</svg>
